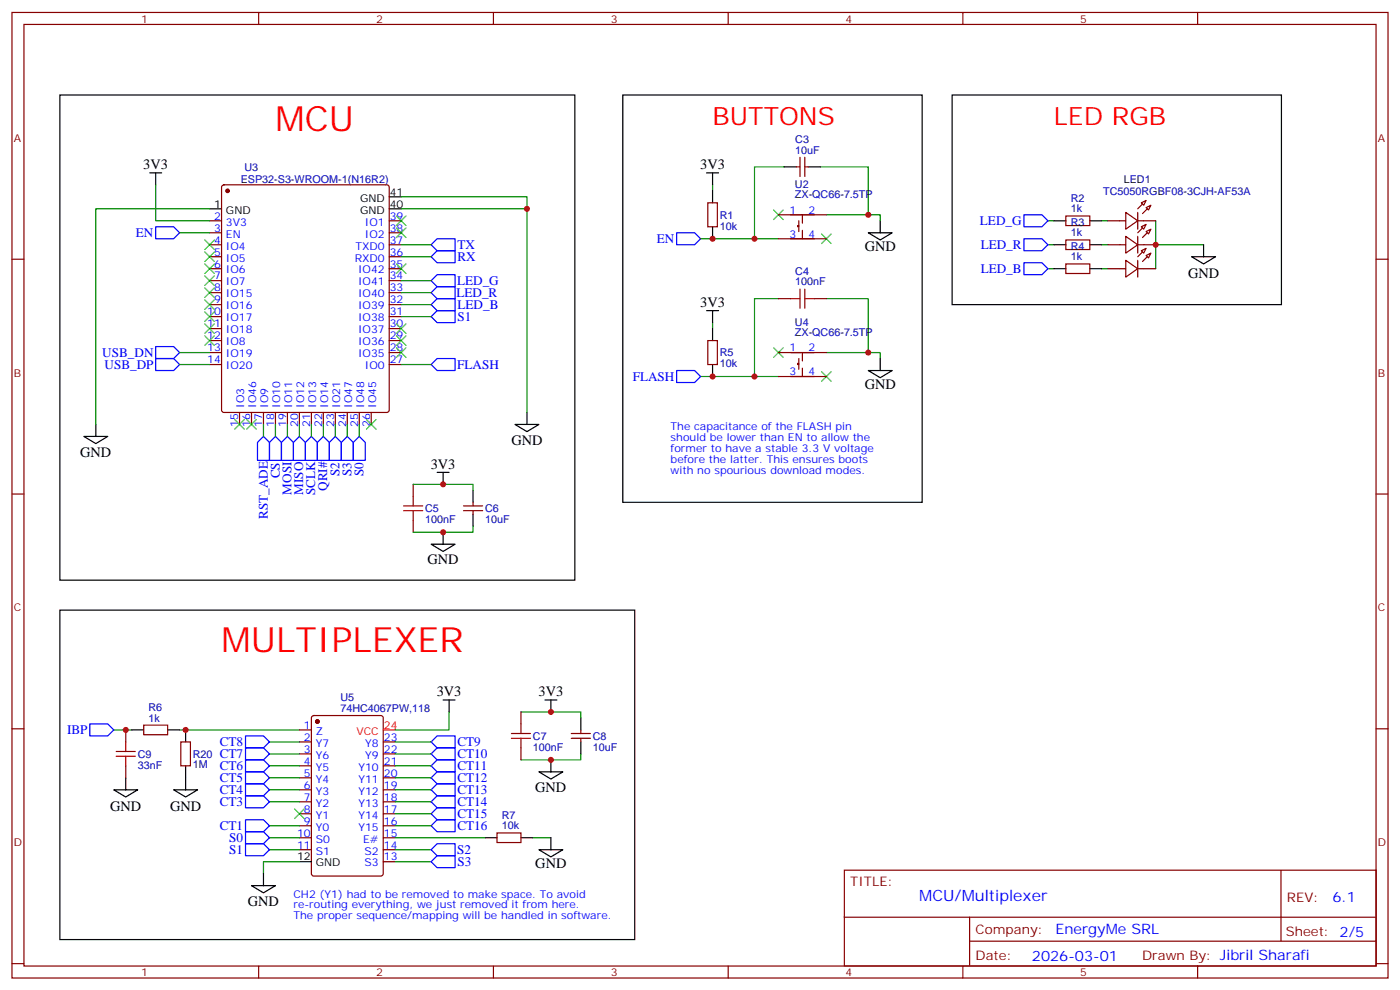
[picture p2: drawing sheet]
<svg xmlns="http://www.w3.org/2000/svg" width="412mm" height="292mm" viewBox="0 0 412 292" stroke-linecap="round" stroke-linejoin="round" font-family="sans-serif">
<g fill="none" stroke="#000" stroke-width=".35">
<path d="M17.6 28h151.7v142.9h-151.7zM183.4 28h88.2v119.9h-88.2zM280.5 28h97v61.7h-97zM44.1 50.9h3.5M45.9 50.9v3.5M114.7 58h3.5M208.1 50.9h3.6M209.9 50.9v3.5M209.9 56.2v3.5M231.1 49.1h3.5M238.1 49.1h3.6M61.7 61.5h3.6"/>
<path d="M114.7 61.5h3.5M209.9 66.8v3.5M255.8 68.5h7l-3.5 2.2zM259.3 65v3.5M310.4 65h3.6M310.4 72.1h3.6M310.4 79.1h3.6M321 65h3.6M321 72.1h3.6M321 79.1h3.6M351 75.6h7.1l-3.6 2.1zM354.5 72.1v3.5"/>
<path d="M208.1 91.5h3.6M209.9 91.5v3.5M209.9 96.8v3.5M209.9 107.4v3.5M255.8 109.1h7l-3.5 2.1zM259.3 105.6v3.5M24.7 128.5h7l-3.5 2.1zM28.2 125v3.5M128.8 139.1h3.5M130.5 139.1v3.5M151.7 125h7l-3.5 2.1zM155.2 121.5v3.5"/>
<path d="M130.5 156.7v3.6M139.3 144.4v3.5M139.3 151.4v3.6M17.6 179.7h169.4v97h-169.4zM127 160.3h7.1l-3.6 2.1zM38.8 214.9h3.5M49.4 214.9h3.5M54.7 214.9v3.6M130.5 206.1h3.6M132.3 206.1v3.6M160.5 206.1h3.5M162.3 206.1v3.6"/>
<path d="M171.1 211.4v3.5M171.1 218.5v3.5M33.5 232.6h7.1l-3.6 2.1zM37 229.1v3.5M51.2 232.6h7l-3.5 2.1zM54.7 225.5v7.1M158.7 227.3h7.1l-3.5 2.1zM162.3 223.8v3.5M77.6 257.3v3.5M88.2 253.8h3.5M142.9 246.7h3.5M153.5 246.7h3.5"/>
<path d="M158.7 250.2h7.1l-3.5 2.1zM162.3 246.7v3.5M74.1 260.8h7l-3.5 2.1z"/>
</g>
<g fill="none" stroke="#00f" stroke-width=".35">
<path d="M45.9 66.8h5.3l1.7 1.7-1.7 1.8h-5.3zM127 72.1l1.8-1.8h5.3v3.5h-5.3zM127 75.6l1.8-1.8h5.3v3.6h-5.3zM199.3 68.5h5.3l1.8 1.8-1.8 1.8h-5.3zM301.6 63.3h5.3l1.8 1.7-1.8 1.8h-5.3zM301.6 70.3h5.3l1.8 1.8-1.8 1.7h-5.3zM301.6 77.4h5.3l1.8 1.7-1.8 1.8h-5.3zM127 93.2l1.8-1.7h5.3v3.5h-5.3zM127 86.2l1.8-1.8h5.3v3.5h-5.3zM127 89.7l1.8-1.8h5.3v3.6h-5.3zM128.8 80.9h5.3v3.5h-5.3l-1.8-1.7zM45.9 102.1h5.3l1.7 1.7-1.7 1.8h-5.3z"/>
<path d="M45.9 105.6h5.3l1.7 1.8-1.7 1.7h-5.3zM127 107.4l1.8-1.8h5.3v3.5h-5.3zM199.3 109.1h5.3l1.8 1.8-1.8 1.7h-5.3zM77.6 128.5l1.8 1.8v5.3h-3.6v-5.3zM79.4 130.3l1.7-1.8 1.8 1.8v5.3h-3.5zM84.7 128.5l1.7 1.8v5.3h-3.5v-5.3zM86.4 130.3l1.8-1.8 1.8 1.8v5.3h-3.6zM91.7 128.5l1.8 1.8v5.3h-3.5v-5.3zM95.2 128.5l1.8 1.8v5.3h-3.5v-5.3zM98.8 128.5l1.7 1.8v5.3h-3.5v-5.3zM102.3 128.5l1.8 1.8v5.3h-3.6v-5.3zM105.8 128.5l1.8 1.8v5.3h-3.5v-5.3z"/>
<path d="M26.5 213.2h5.2l1.8 1.7-1.8 1.8h-5.2zM72.3 216.7h5.3l1.8 1.8-1.8 1.7h-5.3zM127 218.5l1.8-1.8h5.3v3.5h-5.3zM72.3 227.3h5.3l1.8 1.8-1.8 1.7h-5.3zM72.3 230.8h5.3l1.8 1.8-1.8 1.8h-5.3zM72.3 234.4h5.3l1.8 1.7-1.8 1.8h-5.3zM72.3 223.8h5.3l1.8 1.7-1.8 1.8h-5.3zM72.3 220.2h5.3l1.8 1.8-1.8 1.8h-5.3zM127 239.6l1.8-1.7h5.3v3.5h-5.3zM127 236.1l1.8-1.7h5.3v3.5h-5.3zM127 232.6l1.8-1.8h5.3v3.6h-5.3zM127 229.1l1.8-1.8h5.3v3.5h-5.3z"/>
<path d="M127 225.5l1.8-1.7h5.3v3.5h-5.3zM127 222l1.8-1.8h5.3v3.6h-5.3zM72.3 241.4h5.3l1.8 1.8-1.8 1.7h-5.3zM72.3 248.5h5.3l1.8 1.7-1.8 1.8h-5.3zM72.3 244.9h5.3l1.8 1.8-1.8 1.8h-5.3zM127 253.8l1.8-1.8h5.3v3.5h-5.3zM128.8 248.5h5.3v3.5h-5.3l-1.8-1.8zM128.8 241.4h5.3v3.5h-5.3l-1.8-1.7z"/>
</g>
<g fill="none" stroke="#870000" stroke-width=".35">
<path d="M3.5 3.7h405.4v284.3h-405.4zM7.1 7.2h398.2v277.3h-398.2zM76.2 3.7v3.5M145.3 3.7v3.5M214.5 3.7v3.5M283.6 3.7v3.5M352.8 3.7v3.5M65.5 54.6l.5-.2h47.9l.5 .2 .3 .5v65.7l-.3 .5-.5 .2h-47.9l-.5-.3-.2-.4v-65.7zM208.5 59.7h2.8v7.1h-2.8zM234.6 49.1h1.1M235.7 46.3v5.7M237.1 46.3v5.7"/>
<path d="M237.1 49.1h1M336.2 59.7l1.4-.7-.7 1.4zM3.5 76.3h3.6M61.7 65h3.6M61.7 68.5h3.6M61.7 72.1h3.6M61.7 75.6h3.6M61.7 79.1h3.6M114.7 65h3.5M114.7 68.5h3.5M114.7 72.1h3.5M114.7 75.6h3.5"/>
<path d="M114.7 79.1h3.5M229.3 70.3h14.1M229.3 63.3h14.1M235.3 66.4h-.4v.4h.4M235.3 65v3.2M236.4 63.3v2.4M236.4 67.8v2.5M314 63.6h7v2.8h-7zM314 70.7h7v2.8h-7zM314 77.7h7v2.8h-7zM326.3 65h5.3M326.3 72.1h5.3"/>
<path d="M326.3 79.1h5.3M331.6 76.7l3.5 2.4-3.5 2.5zM331.6 62.5l3.5 2.5-3.5 2.5zM331.6 69.6l3.5 2.5-3.5 2.4zM335.1 65h5.3M335.1 72.1h5.3M335.1 79.1h5.3M335.1 62.5v5M335.1 69.6v4.9M335.1 76.7v4.9M336.2 73.8l1.4-.7-.7 1.4zM336.2 66.8l1.4-.7-.7 1.4z"/>
<path d="M337.6 75.2l1.4-.7-.7 1.5zM337.6 61.1l1.4-.7-.7 1.4zM337.6 68.2l1.4-.7-.7 1.4zM405.3 76.3h3.6M61.7 82.7h3.6M61.7 86.2h3.6M61.7 89.7h3.6M61.7 93.2h3.6M61.7 96.8h3.6M114.7 82.7h3.5M114.7 86.2h3.5M114.7 89.7h3.5"/>
<path d="M114.7 93.2h3.5M114.7 96.8h3.5M229.3 87.9h3.5M239.9 87.9h3.5M61.7 100.3h3.6M61.7 103.8h3.6M61.7 107.4h3.6M114.7 100.3h3.5M114.7 103.8h3.5M114.7 107.4h3.5M208.5 100.3h2.8v7.1h-2.8zM229.3 103.8h14.1"/>
<path d="M229.3 110.9h14.1M235.3 107h-.4v.4h.4M235.3 105.6v3.2M236.4 103.8v2.5M236.4 108.4v2.5M70.6 121.5v3.5M74.1 121.5v3.5M77.6 121.5v3.5M81.1 121.5v3.5M84.7 121.5v3.5M88.2 121.5v3.5M91.7 121.5v3.5"/>
<path d="M95.2 121.5v3.5M98.8 121.5v3.5M102.3 121.5v3.5M105.8 121.5v3.5M109.4 121.5v3.5M3.5 145.5h3.6M121.7 142.6v3.6M121.7 153.2v3.5M136.5 150.4h5.7M136.5 149h5.7M139.3 147.9v1.1M139.3 150.4v1"/>
<path d="M405.3 145.5h3.6M3.5 214.6h3.6M37 214.9v3.6M42.3 213.5h7.1v2.9h-7.1zM53.3 218.5h2.8v7h-2.8zM88.2 214.9h3.5M88.2 218.5h3.5M92 210.9l.4-.2h19.8l.6 .4 .1 46.2-.5 .6-20 .1-.6-.5-.1-46.1zM112.9 218.5h3.5M153.5 209.7v3.5M168.3 217.4h5.6M168.3 216h5.6"/>
<path d="M171.1 214.9v1.1M171.1 217.4v1.1M405.3 214.6h3.6M37 225.5v3.6M88.2 222h3.5M88.2 225.5h3.5M88.2 229.1h3.5M88.2 232.6h3.5M88.2 236.1h3.5M88.2 239.6h3.5M112.9 222h3.5M112.9 225.5h3.5"/>
<path d="M112.9 229.1h3.5M112.9 232.6h3.5M112.9 236.1h3.5M112.9 239.6h3.5M153.5 220.2v3.6M88.2 243.2h3.5M88.2 246.7h3.5M88.2 250.2h3.5M112.9 243.2h3.5M112.9 246.7h3.5M112.9 250.2h3.5M112.9 253.8h3.5"/>
<path d="M146.4 245.3h7.1v2.8h-7.1zM248.7 256.3h156.6v28.2h-156.6zM377.3 256.3v20.9M248.7 270.1h156.5M285.6 277.2h119.6M285.6 270.1v14.1M3.5 283.8h3.6M76.2 284.5v3.5M145.3 284.5v3.5M214.5 284.5v3.5M283.6 284.5v3.5M352.8 284.5v3.5"/>
<path d="M405.3 283.8h3.6"/>
</g>
<g fill="#870000" stroke="#870000" stroke-width=".35">
<path d="M336.5 77l1.5-1.4z"/>
<path d="M335.1 75.6l1.4-1.4z"/>
<path d="M336.5 62.9l1.5-1.4z"/>
<path d="M335.1 61.5l1.4-1.4z"/>
<path d="M336.5 67.1l-1.4 1.4z"/>
<path d="M336.5 70l1.5-1.5z"/>
<circle cx="67" cy="56.2" r=".53"/>
<circle cx="93.5" cy="212.5" r=".53"/>
</g>
<g fill="none" stroke="#008700" stroke-width=".35">
<path d="M45.9 54.4v10.6h15.8M118.2 58h37v3.5M209.9 54.4v1.8M231.1 49.1h-8.9v21.2M241.7 49.1h14.1v14.2M52.9 68.5h8.8M61.7 61.5h-33.5v63.5M118.2 61.5h37v60M118.2 72.1h8.8M118.2 75.6h8.8M206.4 70.3h22.9M243.4 63.3h15.9v1.7"/>
<path d="M308.7 79.1h1.7M308.7 65h1.7M308.7 72.1h1.7M324.6 79.1h1.7M324.6 65h1.7M324.6 72.1h1.7M340.4 72.1h14.1M340.4 65v14.1M118.2 89.7h8.8M118.2 86.2h8.8M118.2 82.7h8.8M118.2 93.2h8.8"/>
<path d="M209.9 95v1.8M229.3 87.9h-7.1v23M243.4 87.9h12.4v15.9M52.9 107.4h8.8M52.9 103.8h8.8M118.2 107.4h8.8M206.4 110.9h22.9M243.4 103.8h15.9v1.8M77.6 125v3.5M81.1 125v3.5M84.7 125v3.5M88.2 125v3.5"/>
<path d="M91.7 125v3.5M95.2 125v3.5M98.8 125v3.5M102.3 125v3.5M105.8 125v3.5M121.7 142.6h17.6v1.8M139.3 155v1.7h-17.6M33.5 214.9h5.3M52.9 214.9h35.3M79.4 218.5h8.8M116.4 218.5h10.6M132.3 209.7v5.2h-15.9"/>
<path d="M153.5 209.7h17.6v1.7M79.4 222h8.8M79.4 225.5h8.8M79.4 229.1h8.8M79.4 232.6h8.8M79.4 236.1h8.8M116.4 222h10.6M116.4 225.5h10.6M116.4 229.1h10.6M116.4 232.6h10.6M116.4 236.1h10.6M116.4 239.6h10.6"/>
<path d="M171.1 222v1.8h-17.6M79.4 243.2h8.8M79.4 250.2h8.8M79.4 246.7h8.8M88.2 253.8h-10.6v3.5M116.4 243.2h10.6M116.4 253.8h10.6M116.4 250.2h10.6M116.4 246.7h26.5M157 246.7h5.3"/>
</g>
<g fill="none" stroke="#3c3" stroke-width=".35">
<path d="M60.3 77.7l2.8 2.8M60.3 74.2l2.8 2.8M60.3 70.7l2.8 2.8M63.1 77.7l-2.8 2.8M63.1 74.2l-2.8 2.8M63.1 70.7l-2.8 2.8M116.8 77.7l2.8 2.8M116.8 63.6l2.8 2.8M116.8 67.1l2.8 2.9M119.6 77.7l-2.8 2.8M119.6 63.6l-2.8 2.8M119.6 67.1l-2.8 2.9"/>
<path d="M227.9 61.8l2.8 2.9M230.7 61.8l-2.8 2.9M242 68.9l2.8 2.8M244.8 68.9l-2.8 2.8M60.3 91.8l2.8 2.9M60.3 84.8l2.8 2.8M60.3 81.2l2.8 2.9M60.3 95.4l2.8 2.8M60.3 88.3l2.8 2.8M60.3 98.9l2.8 2.8M63.1 91.8l-2.8 2.9M63.1 84.8l-2.8 2.8"/>
<path d="M63.1 81.2l-2.8 2.9M63.1 95.4l-2.8 2.8M63.1 88.3l-2.8 2.8M63.1 98.9l-2.8 2.8M116.8 98.9l2.8 2.8M116.8 95.4l2.8 2.8M119.6 98.9l-2.8 2.8M119.6 95.4l-2.8 2.8M116.8 102.4l2.8 2.8M119.6 102.4l-2.8 2.8M227.9 102.4l2.8 2.8M230.7 102.4l-2.8 2.8"/>
<path d="M242 109.5l2.8 2.8M244.8 109.5l-2.8 2.8M69.1 123.6l2.9 2.8M72 123.6l-2.9 2.8M72.7 123.6l2.8 2.8M75.5 123.6l-2.8 2.8M107.9 123.6l2.9 2.8M110.8 123.6l-2.9 2.8M86.8 238.2l2.8 2.9M89.6 238.2l-2.8 2.9"/>
</g>
<path d="M112.9 214.9h3.5" fill="none" stroke="#f00" stroke-width=".35"/>
<g fill="none" stroke="#a10000" stroke-width=".35">
<path d="M232.8 87.9h2.9M235.7 85.1v5.7M237.1 85.1v5.7M237.1 87.9h2.8M118.9 150.4h5.6M118.9 149h5.6M121.7 146.2v2.8M121.7 150.4v2.8M37 218.5v2.8M150.6 217.4h5.7M150.6 216h5.7M153.5 213.2v2.8"/>
<path d="M153.5 217.4v2.8M34.2 222.7h5.7M34.2 221.3h5.7M37 222.7v2.8"/>
</g>
<g fill="#c00">
<circle cx="222.3" cy="70.3" r=".88"/>
<circle cx="255.8" cy="63.3" r=".88"/>
<circle cx="255.8" cy="103.8" r=".88"/>
<circle cx="222.3" cy="110.9" r=".88"/>
<circle cx="340.4" cy="72.1" r=".88"/>
<circle cx="162.3" cy="223.8" r=".88"/>
<circle cx="162.3" cy="209.7" r=".88"/>
<circle cx="155.2" cy="61.5" r=".88"/>
<circle cx="130.5" cy="142.6" r=".88"/>
<circle cx="130.5" cy="156.7" r=".88"/>
<circle cx="209.9" cy="70.3" r=".88"/>
<circle cx="209.9" cy="110.9" r=".88"/>
<circle cx="37" cy="214.9" r=".88"/>
<circle cx="54.7" cy="214.9" r=".88"/>
</g>
<g font-size="10.2" fill="#f00">
<text x="81.1" y="38.6">MCU</text>
<text x="65.3" y="192">MULTIPLEXER</text>
</g>
<g font-size="7.4" fill="#f00">
<text x="209.9" y="36.8">BUTTONS</text>
<text x="310.4" y="36.8">LED RGB</text>
</g>
<text font-size="4.6" fill="#00f" x="270.8" y="265.3">MCU/Multiplexer</text>
<g font-size="4.2">
<text x="42.2" y="49.7">3V3</text>
<text x="206.3" y="49.8">3V3</text>
<text x="254.7" y="73.8">GND</text>
<text x="350" y="81.7">GND</text>
<text x="206.3" y="90.4">3V3</text>
<text x="254.7" y="114.4">GND</text>
<text x="150.6" y="131.1">GND</text>
<text x="23.6" y="134.6">GND</text>
<text x="126.9" y="138.1">3V3</text>
<text x="125.9" y="166.2">GND</text>
<text x="128.6" y="205.1">3V3</text>
<text x="158.6" y="205.1">3V3</text>
<text x="157.7" y="233.3">GND</text>
<text x="32.5" y="238.7">GND</text>
<text x="50.1" y="238.7">GND</text>
<text x="157.7" y="255.5">GND</text>
<text x="73" y="266.9">GND</text>
</g>
<g font-size="4.2" fill="#00f">
<text x="392.5" y="265.5">6.1</text>
<text x="310.9" y="275.1">EnergyMe SRL</text>
<text x="304" y="282.9">2026-03-01</text>
</g>
<g font-size="3.9" fill="#00f">
<text x="40" y="69.8">EN</text>
<text x="193.5" y="71.6">EN</text>
<text x="288.7" y="66.3">LED_G</text>
<text x="134.8" y="73.3">TX</text>
<text x="134.8" y="76.9">RX</text>
<text x="288.9" y="73.3">LED_R</text>
<text x="288.9" y="80.4">LED_B</text>
<text x="134.5" y="87.5">LED_R</text>
<text x="134.7" y="84">LED_G</text>
<text x="134.8" y="94.6">S1</text>
<text x="134.8" y="91.1">LED_B</text>
<text x="30.1" y="105.1">USB_DN</text>
<text x="30.8" y="108.6">USB_DP</text>
<text x="134.7" y="108.6">FLASH</text>
<text x="186.4" y="112.1">FLASH</text>
<text x="82.4" y="140.9" transform="rotate(-90 82.4 140.9)">CS</text>
<text x="100" y="140.3" transform="rotate(-90 100 140.3)">S2</text>
<text x="103.6" y="140.3" transform="rotate(-90 103.6 140.3)">S3</text>
<text x="107.1" y="140.3" transform="rotate(-90 107.1 140.3)">S0</text>
<text x="85.9" y="145.7" transform="rotate(-90 85.9 145.7)">MOSI</text>
<text x="89.3" y="145.7" transform="rotate(-90 89.3 145.7)">MISO</text>
<text x="92.9" y="145.8" transform="rotate(-90 92.9 145.8)">SCLK</text>
<text x="96.4" y="144.6" transform="rotate(-90 96.4 144.6)">QRI#</text>
<text x="78.9" y="152.8" transform="rotate(-90 78.9 152.8)">RST_ADE</text>
<text x="19.8" y="216.2">IBP</text>
<text x="64.7" y="219.7">CT8</text>
<text x="134.8" y="219.7">CT9</text>
<text x="64.7" y="226.8">CT6</text>
<text x="64.7" y="223.3">CT7</text>
<text x="134.8" y="226.8">CT11</text>
<text x="134.8" y="223.3">CT10</text>
<text x="64.7" y="230.3">CT5</text>
<text x="64.7" y="233.9">CT4</text>
<text x="134.8" y="233.8">CT13</text>
<text x="134.8" y="230.3">CT12</text>
<text x="64.7" y="237.4">CT3</text>
<text x="134.8" y="237.4">CT14</text>
<text x="64.7" y="244.4">CT1</text>
<text x="134.8" y="244.4">CT16</text>
<text x="134.8" y="240.9">CT15</text>
<text x="67.5" y="251.5">S1</text>
<text x="67.5" y="248">S0</text>
<text x="134.7" y="251.5">S2</text>
<text x="134.8" y="255">S3</text>
</g>
<g font-size="3.9" fill="#800">
<text x="250.5" y="260.8">TITLE:</text>
<text x="379.1" y="265.5">REV:</text>
<text x="287.4" y="275">Company:</text>
<text x="378.7" y="275.7">Sheet: 2/5</text>
<text x="287.4" y="282.7">Date:</text>
<text x="336.4" y="282.8">Drawn By: Jibril Sharafi</text>
</g>
<g font-size="3.2" fill="#800">
<text x="41.6" y="6.7">1</text>
<text x="110.8" y="6.7">2</text>
<text x="179.9" y="6.7">3</text>
<text x="249.1" y="6.7">4</text>
<text x="318.2" y="6.7">5</text>
<text x="4.1" y="41.8">A</text>
<text x="405.9" y="41.8">A</text>
<text x="4.1" y="110.9">B</text>
<text x="405.9" y="110.9">B</text>
<text x="4.1" y="180.1">C</text>
<text x="405.9" y="180.1">C</text>
<text x="4.1" y="249.2">D</text>
<text x="405.9" y="249.2">D</text>
<text x="41.6" y="287.5">1</text>
<text x="110.8" y="287.5">2</text>
<text x="179.9" y="287.5">3</text>
<text x="249.1" y="287.5">4</text>
<text x="318.2" y="287.5">5</text>
</g>
<g font-size="3.2" fill="#000080">
<text x="234.3" y="45.3">10uF</text>
<text x="234.3" y="42.1">C3</text>
<text x="70.9" y="53.8">ESP32-S3-WROOM-1(N16R2)</text>
<text x="72" y="50.3">U3</text>
<text x="331" y="53.8">LED1</text>
<text x="234.2" y="58.4">ZX-QC66-7.5TP</text>
<text x="234.2" y="55.3">U2</text>
<text x="315.4" y="59.4">R2</text>
<text x="325" y="57.3">TC5050RGBF08-3CJH-AF53A</text>
<text x="212" y="64.4">R1</text>
<text x="315.4" y="62.5">1k</text>
<text x="212" y="67.6">10k</text>
<text x="315.4" y="69.6">1k</text>
<text x="315.4" y="66.4">R3</text>
<text x="315.4" y="76.7">1k</text>
<text x="315.4" y="73.5">R4</text>
<text x="234.3" y="80.9">C4</text>
<text x="234.3" y="84.1">100nF</text>
<text x="234.2" y="95.9">U4</text>
<text x="234.2" y="99">ZX-QC66-7.5TP</text>
<text x="212" y="105">R5</text>
<text x="212" y="108.2">10k</text>
<text x="125.2" y="154">100nF</text>
<text x="125.2" y="150.8">C5</text>
<text x="142.9" y="154">10uF</text>
<text x="142.9" y="150.8">C6</text>
<text x="43.8" y="209.3">R6</text>
<text x="100.3" y="209.7">74HC4067PW,118</text>
<text x="100.3" y="206.4">U5</text>
<text x="43.8" y="212.5">1k</text>
<text x="157" y="221">100nF</text>
<text x="157" y="217.8">C7</text>
<text x="174.6" y="221">10uF</text>
<text x="174.6" y="217.8">C8</text>
<text x="40.6" y="226.4">33nF</text>
<text x="40.6" y="223.1">C9</text>
<text x="56.8" y="226.3">1M</text>
<text x="56.8" y="223.1">R20</text>
<text x="147.8" y="244.2">10k</text>
<text x="147.8" y="241.1">R7</text>
</g>
<g font-size="3.2">
<text x="106.1" y="59.4">GND</text>
<text x="114.8" y="57.6">41</text>
<text x="63.1" y="61.1">1</text>
<text x="66.6" y="62.9">GND</text>
<text x="106.1" y="62.9">GND</text>
<text x="114.8" y="61.1">40</text>
<text x="87.5" y="253.4">12</text>
<text x="93" y="255.2">GND</text>
</g>
<g font-size="3.2" fill="#00f">
<text x="63.1" y="64.7">2</text>
<text x="114.8" y="64.7">39</text>
<text x="232.6" y="62.9">1</text>
<text x="238.1" y="62.9">2</text>
<text x="63.1" y="71.7">4</text>
<text x="63.1" y="68.2">3</text>
<text x="66.6" y="70">EN</text>
<text x="66.6" y="66.4">3V3</text>
<text x="107.5" y="66.4">IO1</text>
<text x="107.5" y="70">IO2</text>
<text x="114.8" y="68.2">38</text>
<text x="114.8" y="71.7">37</text>
<text x="232.6" y="70">3</text>
<text x="238.1" y="70">4</text>
<text x="63.1" y="75.2">5</text>
<text x="66.6" y="77">IO5</text>
<text x="66.6" y="73.5">IO4</text>
<text x="104.5" y="77">RXD0</text>
<text x="104.8" y="73.5">TXD0</text>
<text x="114.8" y="75.2">36</text>
<text x="63.1" y="82.3">7</text>
<text x="63.1" y="78.8">6</text>
<text x="66.6" y="80.5">IO6</text>
<text x="105.5" y="80.5">IO42</text>
<text x="114.8" y="78.8">35</text>
<text x="114.8" y="82.3">34</text>
<text x="63.1" y="89.4">9</text>
<text x="63.1" y="85.8">8</text>
<text x="66.6" y="87.6">IO15</text>
<text x="66.6" y="84.1">IO7</text>
<text x="105.5" y="84.1">IO41</text>
<text x="105.5" y="87.6">IO40</text>
<text x="114.8" y="85.8">33</text>
<text x="114.8" y="89.4">32</text>
<text x="61.1" y="92.9">10</text>
<text x="66.6" y="94.7">IO17</text>
<text x="66.6" y="91.1">IO16</text>
<text x="105.5" y="91.1">IO39</text>
<text x="105.5" y="94.7">IO38</text>
<text x="114.8" y="92.9">31</text>
<text x="61.1" y="99.9">12</text>
<text x="61.1" y="96.4">11</text>
<text x="66.6" y="101.7">IO8</text>
<text x="66.6" y="98.2">IO18</text>
<text x="105.5" y="98.2">IO37</text>
<text x="105.5" y="101.7">IO36</text>
<text x="114.8" y="96.4">30</text>
<text x="114.8" y="99.9">29</text>
<text x="61.1" y="107">14</text>
<text x="61.1" y="103.5">13</text>
<text x="66.6" y="105.2">IO19</text>
<text x="105.5" y="105.2">IO35</text>
<text x="114.8" y="103.5">28</text>
<text x="114.8" y="107">27</text>
<text x="232.6" y="103.5">1</text>
<text x="238.1" y="103.5">2</text>
<text x="66.6" y="108.8">IO20</text>
<text x="107.5" y="108.8">IO0</text>
<text x="232.6" y="110.5">3</text>
<text x="238.1" y="110.5">4</text>
<text x="70.2" y="125.7" transform="rotate(-90 70.2 125.7)">15</text>
<text x="72" y="120.2" transform="rotate(-90 72 120.2)">IO3</text>
<text x="73.7" y="125.7" transform="rotate(-90 73.7 125.7)">16</text>
<text x="75.5" y="120.2" transform="rotate(-90 75.5 120.2)">IO46</text>
<text x="77.3" y="125.7" transform="rotate(-90 77.3 125.7)">17</text>
<text x="79" y="120.2" transform="rotate(-90 79 120.2)">IO9</text>
<text x="80.8" y="125.7" transform="rotate(-90 80.8 125.7)">18</text>
<text x="82.5" y="120.2" transform="rotate(-90 82.5 120.2)">IO10</text>
<text x="84.3" y="125.7" transform="rotate(-90 84.3 125.7)">19</text>
<text x="86.1" y="120.2" transform="rotate(-90 86.1 120.2)">IO11</text>
<text x="87.8" y="125.7" transform="rotate(-90 87.8 125.7)">20</text>
<text x="89.6" y="120.2" transform="rotate(-90 89.6 120.2)">IO12</text>
<text x="91.4" y="125.7" transform="rotate(-90 91.4 125.7)">21</text>
<text x="93.1" y="120.2" transform="rotate(-90 93.1 120.2)">IO13</text>
<text x="94.9" y="125.7" transform="rotate(-90 94.9 125.7)">22</text>
<text x="96.7" y="120.2" transform="rotate(-90 96.7 120.2)">IO14</text>
<text x="98.4" y="125.7" transform="rotate(-90 98.4 125.7)">23</text>
<text x="100.2" y="120.2" transform="rotate(-90 100.2 120.2)">IO21</text>
<text x="102" y="125.7" transform="rotate(-90 102 125.7)">24</text>
<text x="103.7" y="120.2" transform="rotate(-90 103.7 120.2)">IO47</text>
<text x="105.5" y="125.7" transform="rotate(-90 105.5 125.7)">25</text>
<text x="107.2" y="120.2" transform="rotate(-90 107.2 120.2)">IO48</text>
<text x="109" y="125.7" transform="rotate(-90 109 125.7)">26</text>
<text x="110.8" y="120.2" transform="rotate(-90 110.8 120.2)">IO45</text>
<text x="197.6" y="126.8">The capacitance of the FLASH pin</text>
<text x="197.6" y="129.9">should be lower than EN to allow the</text>
<text x="197.6" y="133.1">former to have a stable 3.3 V voltage</text>
<text x="197.6" y="136.3">before the latter. This ensures boots</text>
<text x="197.6" y="139.5">with no spourious download modes.</text>
<text x="89.5" y="214.6">1</text>
<text x="89.5" y="218.1">2</text>
<text x="89.5" y="221.7">3</text>
<text x="93" y="216.4">Z</text>
<text x="93" y="219.9">Y7</text>
<text x="107.6" y="219.9">Y8</text>
<text x="113.1" y="221.7">22</text>
<text x="113.1" y="218.1">23</text>
<text x="89.5" y="225.2">4</text>
<text x="93" y="223.4">Y6</text>
<text x="93" y="226.9">Y5</text>
<text x="105.6" y="226.9">Y10</text>
<text x="107.6" y="223.4">Y9</text>
<text x="113.1" y="225.2">21</text>
<text x="89.5" y="228.7">5</text>
<text x="89.5" y="232.2">6</text>
<text x="93" y="230.5">Y4</text>
<text x="93" y="234">Y3</text>
<text x="105.6" y="234">Y12</text>
<text x="105.6" y="230.5">Y11</text>
<text x="113.1" y="232.2">19</text>
<text x="113.1" y="228.7">20</text>
<text x="89.5" y="235.8">7</text>
<text x="89.5" y="239.3">8</text>
<text x="93" y="237.5">Y2</text>
<text x="105.6" y="237.5">Y13</text>
<text x="113.1" y="239.3">17</text>
<text x="113.1" y="235.8">18</text>
<text x="89.5" y="242.8">9</text>
<text x="93" y="241.1">Y1</text>
<text x="93" y="244.6">Y0</text>
<text x="105.6" y="244.6">Y15</text>
<text x="105.6" y="241.1">Y14</text>
<text x="113.1" y="242.8">16</text>
<text x="87.5" y="246.3">10</text>
<text x="87.5" y="249.9">11</text>
<text x="93" y="248.1">S0</text>
<text x="93" y="251.6">S1</text>
<text x="107" y="248.1">E#</text>
<text x="107.4" y="251.6">S2</text>
<text x="113.1" y="249.9">14</text>
<text x="113.1" y="246.3">15</text>
<text x="107.4" y="255.2">S3</text>
<text x="113.1" y="253.4">13</text>
<text x="86.4" y="264.3">CH2 (Y1) had to be removed to make space. To avoid</text>
<text x="86.4" y="267.5">re-routing everything, we just removed it from here.</text>
<text x="86.4" y="270.7">The proper sequence/mapping will be handled in software.</text>
</g>
<g font-size="3.2" fill="#f00">
<text x="113.1" y="214.6">24</text>
<text x="105" y="216.4">VCC</text>
</g>
</svg>
